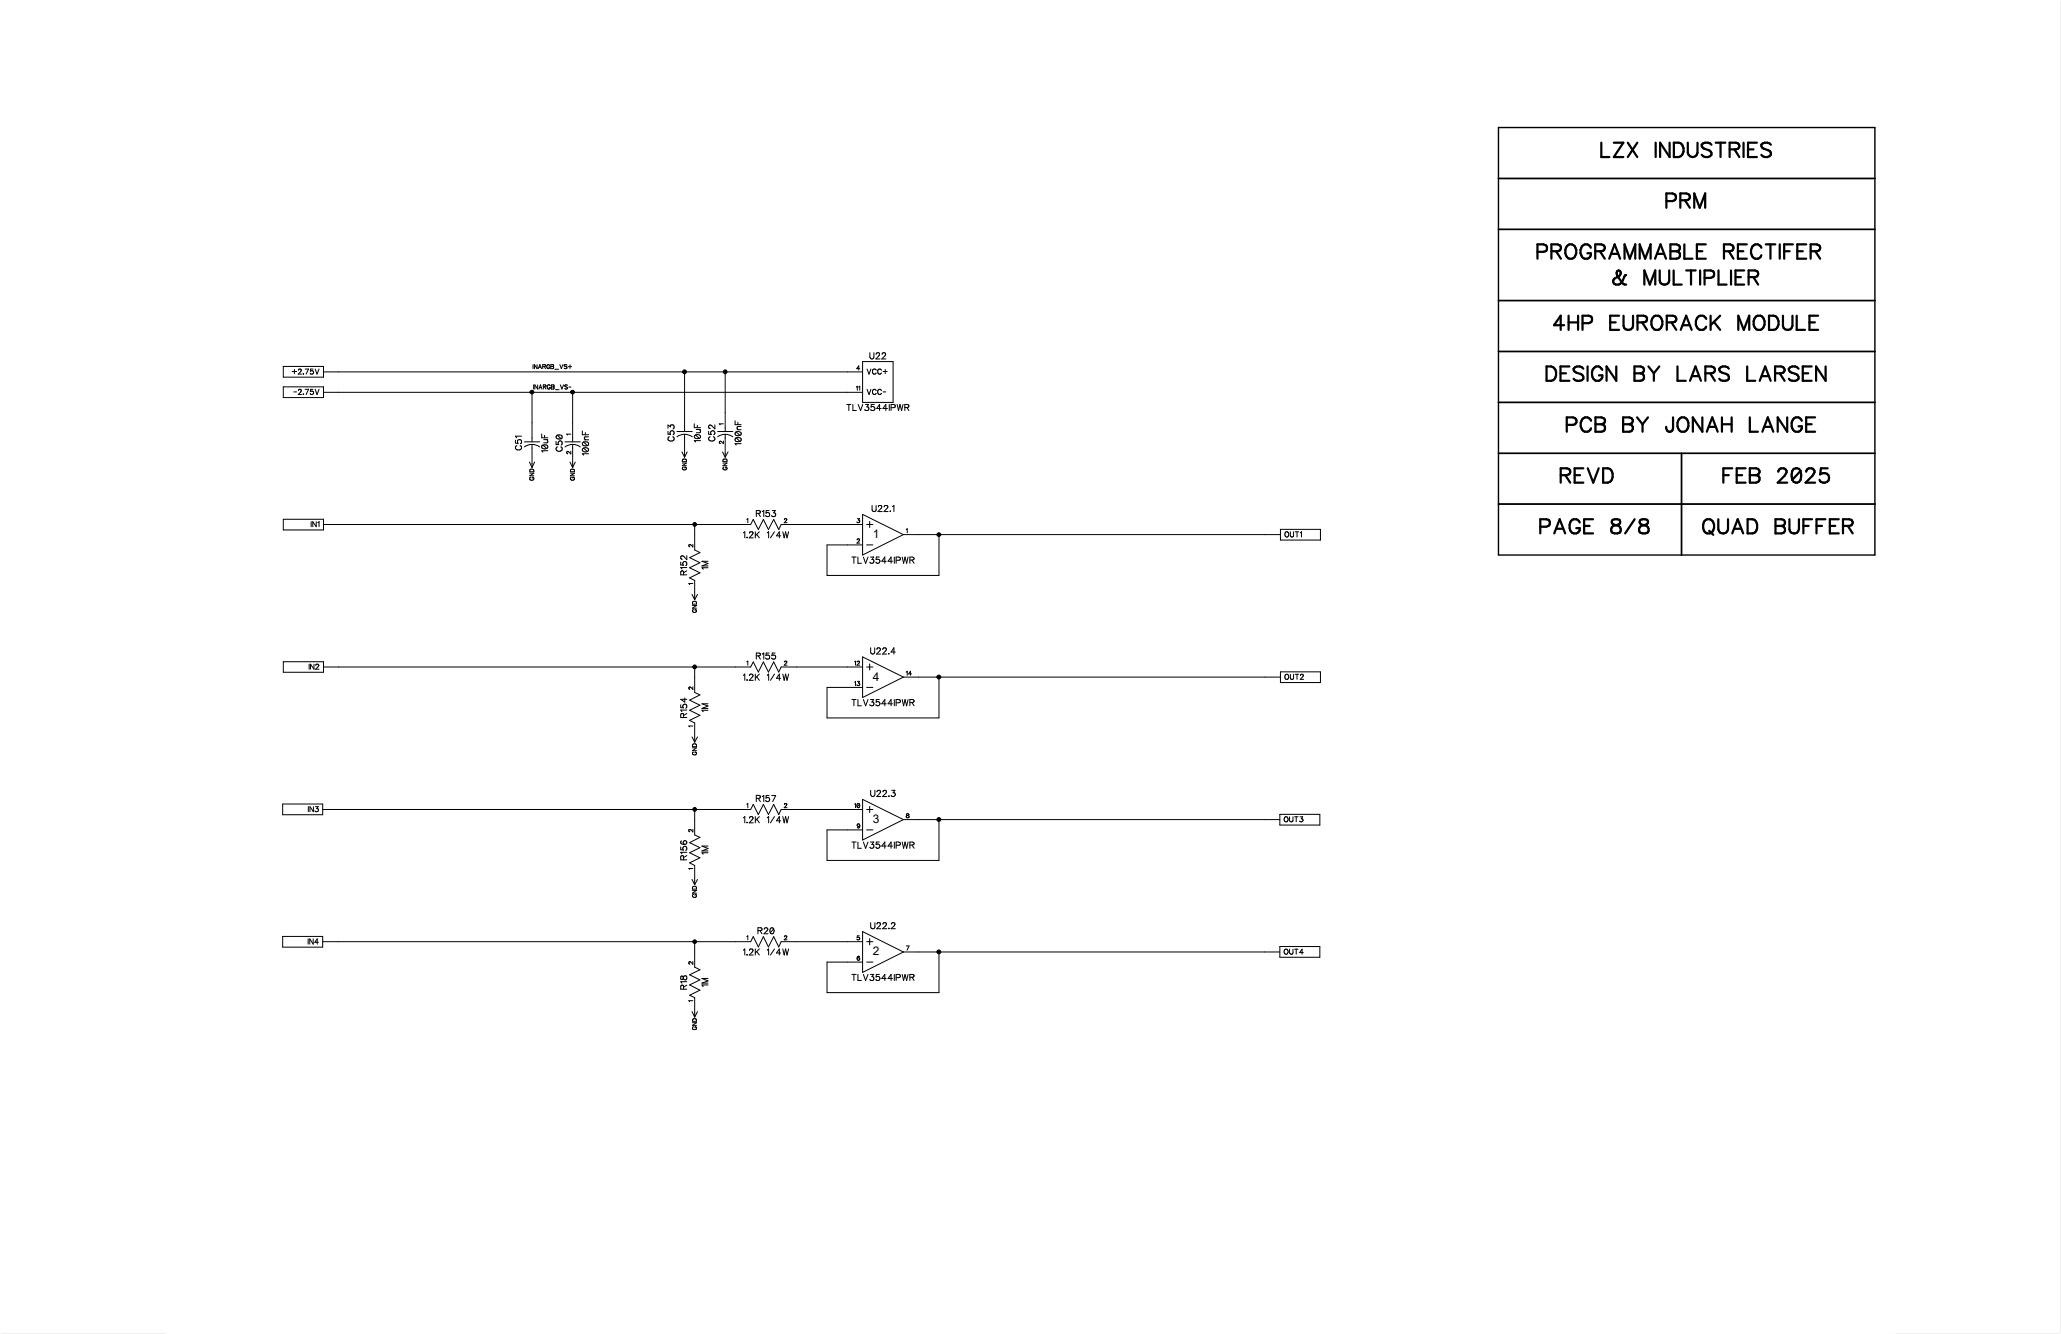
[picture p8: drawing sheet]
<svg xmlns="http://www.w3.org/2000/svg" width="432mm" height="279mm" viewBox="0 0 432 279" stroke-linecap="round" stroke-linejoin="round" font-family="sans-serif">
<g fill="#000" stroke="#000" stroke-width=".21">
<path d="M0 0h431.8v279.4h-431.8z"/>
<circle cx="143.4" cy="77.9" r=".4"/>
<circle cx="151.9" cy="77.9" r=".39"/>
<circle cx="111.4" cy="82.1" r=".39"/>
<circle cx="119.9" cy="82.1" r=".39"/>
<circle cx="145.6" cy="109.8" r=".39"/>
<circle cx="196.7" cy="112" r=".39"/>
<circle cx="145.6" cy="139.7" r=".39"/>
<circle cx="196.7" cy="141.8" r=".4"/>
<circle cx="145.6" cy="169.5" r=".39"/>
<circle cx="196.7" cy="171.6" r=".4"/>
<circle cx="145.5" cy="197.2" r=".38"/>
<circle cx="196.7" cy="199.4" r=".4"/>
</g>
<g fill="#fff" stroke="#fff" stroke-width=".21">
<path d="M0 0h431.8v279.4h-431.8z"/>
<path d="M34.7 0h362.3v279.4h-362.3z"/>
</g>
<g fill="none" stroke="#000" stroke-width=".21">
<path d="M59.4 76.8h8.4v2.2h-8.4zM61.2 77.8h.9M61.7 77.4v.9M62.6 77.4l-.1 .2M62.6 77.3v.1M62.6 77.3h.4l.1 .3-.6 .8h.7M63.5 78.3h.1zM63.9 77.3h.7l-.5 1.1M65.6 77.3h-.5l-.1 .5a.38 .38 0 0 1 .6-.1 .38 .38 0 0 1-.1 .6 .38 .38 0 0 1-.5-.2M66 77.3l.4 1.1 .4-1.1M67.8 77.9h112.9M111.7 76.4v.8"/>
<path d="M112.5 76.4v.8l-.5-.8v.8M112.8 77.2l.3-.8 .4 .8M112.9 76.9h.4M113.7 76.8l.5-.1 .1-.2-.6-.1v.8M114 76.8l.3 .4M115.1 76.6l-.1-.2a.37 .37 0 0 0-.5 .4 .37 .37 0 0 0 .6 .3v-.2h-.2M115.4 76.8h.4M115.4 76.4l.6 .1v.1l-.2 .2 .2 .1-.1 .3h-.5zM116.2 77.3h.8M117.3 76.4l.3 .8 .3-.8M118.8 76.5l-.5-.1-.1 .2 .5 .2 .1 .3-.2 .1-.4-.1M119 76.8h.8"/>
<path d="M119.4 76.4v.8M143.4 77.9h.1M143.4 77.9v12.5M151.9 77.9h.1M151.9 77.9v12.5M180.1 77.2h-.6l.4-.6v.9M180.7 75.7h6.4v8.6h-6.4zM181.7 77.3l.4 1.1 .4-1.1M182.2 73.9v.9l.4 .4 .4-.2 .1-1.1M183.6 77.6l-.3-.3a.5 .5 0 0 0-.6 .6 .5 .5 0 0 0 .8 .3l.1-.1M183.6 74.2l.2-.3 .4 .1v.4l-.7 .8h.9M184.7 77.6l-.3-.3a.5 .5 0 0 0-.6 .6 .5 .5 0 0 0 .8 .3l.1-.1"/>
<path d="M184.8 74.2l.2-.3h.3l.2 .2-.1 .4-.7 .7h.9M185 77.8h.9M185.5 77.4v.9M59.4 81h8.4v2.3h-8.4zM61.6 82.1h.5M62.5 81.8a.3 .3 0 0 1 .4-.3 .3 .3 0 0 1 .2 .4l-.6 .7h.7M63.5 82.5h.1zM63.9 81.5h.7l-.5 1.1M65.6 81.5h-.5l-.1 .5a.4 .4 0 0 1 .5 0 .4 .4 0 0 1 .2 .5l-.5 .1-.2-.2M66 81.5l.4 1.1 .4-1.1M67.8 82.2h112.9M108 92.2v.6l.5 .1a.45 .45 0 0 1 0-.7 .45 .45 0 0 1 .7 .1 .45 .45 0 0 1-.2 .6"/>
<path d="M108.3 93.3a.46 .46 0 0 0-.3 .6 .46 .46 0 0 0 .5 .3h.3a.46 .46 0 0 0 .5-.3 .46 .46 0 0 0-.3-.6M109.3 91.4h-1.3l.2 .3M109.9 92.5h3.2M109.9 93.6a2.66 2.66 0 0 1 3.2 0M110.9 96.8l.6 1.1M111 98.4a.48 .48 0 0 1 .6-.1 .48 .48 0 0 1 .2 .5h-.8zM111 99.1h.8l-.8 .6h.8M111.2 99.9l-.2 .2v.3a.42 .42 0 0 0 .6 .2 .42 .42 0 0 0 .1-.6l-.2-.1v.3M111.5 82.2v10.3M111.5 93v4.9M111.8 80.6v.9M112 96.8l-.5 1.1"/>
<path d="M112.6 80.6v.9l-.5-.9v.9M112.9 81.5l.3-.9 .3 .9M113 81.2h.4M113.5 90.9v.8h1.3M113.7 93.2l-.2 .1v.5l.5 .2 .6-.1M113.7 93.2l1 .1v.5l-.1 .1M113.7 93.2l.9 .7M113.8 81h.5v-.3l-.5-.1v.9M113.9 92.1h.9M114.1 81l.3 .5M114.1 91.2v.5M114.6 92.1l.2 .3-.1 .3-.8 .1"/>
<path d="M114.8 94.4h-1.3l.2 .3M115.3 80.8a.33 .33 0 0 0-.4-.2 .33 .33 0 0 0-.3 .3v.3a.32 .32 0 0 0 .4 .3 .32 .32 0 0 0 .3-.3h-.2M115.5 81h.4M116 80.6v.1M116 80.7l-.1 .3M116 80.6h-.5v.9l.5-.1 .1-.2-.2-.2M116.4 81.6h.7M116.5 92.5v.6h.6a.47 .47 0 0 1 0-.7 .47 .47 0 0 1 .7 .1 .47 .47 0 0 1-.2 .7M116.8 91.1a.41 .41 0 0 0-.3 .4 .41 .41 0 0 0 .3 .4h.8M116.8 91.1l.9 .2v.5l-.1 .1M116.8 91.1l.8 .8M116.8 93.6a.55 .55 0 0 0-.1 .8 .55 .55 0 0 0 .8 0l.3-.3-.1-.3-.2-.2"/>
<path d="M117.4 80.6l.3 .9 .4-.9M118.4 92.5h3.2M118.4 93.6a2.66 2.66 0 0 1 3.2 0M118.9 80.7l-.2-.1-.4 .1 .1 .2 .4 .2a.27 .27 0 0 1-.1 .4 .27 .27 0 0 1-.4-.1M119.2 81.1h.4M119.4 96.8l.6 1.1M119.5 99.1h.9l-.9 .6h.9M119.5 98.4a.45 .45 0 0 1 .6-.1 .45 .45 0 0 1 .3 .5h-.9zM119.6 94.5v.6l-.7-.6-.2 .4 .3 .1M119.6 90.9h-.9l.2 .2M119.7 99.9a.36 .36 0 0 0 0 .6 .36 .36 0 0 0 .5 0 .36 .36 0 0 0-.1-.6h-.1v.3M120 82.2v10.3"/>
<path d="M120 93v4.9M120.5 96.8l-.5 1.1M122 90.3v.8h1.3M122.3 93.9a.38 .38 0 0 0-.3 .3 .38 .38 0 0 0 .3 .4h.8M122.3 93.9h.8a.38 .38 0 0 1 .2 .3 .38 .38 0 0 1-.2 .4M122.3 92.6l.3-.1a.55 .55 0 0 1 .7 .5l-.2 .3M122.3 92.6a.41 .41 0 0 0-.3 .4 .41 .41 0 0 0 .3 .3h.8M122.3 93.9l.8 .7M122.3 92.6l.8 .7M122.4 92.1h.9M122.6 90.6v.5M123.3 95h-1.3l.3 .3"/>
<path d="M123.3 91.5h-.8l-.1 .3 .3 .3M140 90.3v.6l.5 .1-.1-.2a.44 .44 0 0 1 .3-.6 .44 .44 0 0 1 .5 .3 .44 .44 0 0 1-.2 .6M140 89.7v-.7l.5 .4a.4 .4 0 0 1 .4-.4 .4 .4 0 0 1 .3 .5l-.2 .3M140.3 91.5l-.3 .2a.61 .61 0 0 0 .6 .7 .61 .61 0 0 0 .6-.7l-.3-.2M141.8 90.4h3.2M141.8 91.5a2.66 2.66 0 0 1 3.2 0M142.9 94.7l.5 1.1M143 97h.8l-.8 .5h.8M143 96.3a.52 .52 0 0 1 .8 .1v.3h-.8zM143.2 97.8l-.2 .2a.37 .37 0 0 0 .4 .4 .37 .37 0 0 0 .3-.5l-.2-.1v.2M143.4 90.9v4.9M144 94.7l-.6 1.1"/>
<path d="M145.5 88.8v.8h1.3M145.7 91.1a.38 .38 0 0 0-.2 .4 .38 .38 0 0 0 .2 .3h.8M145.7 91.1h.8a.38 .38 0 0 1 .3 .4 .38 .38 0 0 1-.3 .3M145.7 91.1l.8 .7M145.9 90h.9M146.1 89.1v.5M146.5 90l.3 .5-.3 .1h-.6M146.8 92.3h-1.3l.2 .3M148.5 90.3v.6l.5 .1-.1-.2a.46 .46 0 0 1 .4-.6 .46 .46 0 0 1 .5 .6l-.3 .3M148.8 91.5l-.3 .2a.64 .64 0 0 0 .5 .7 .64 .64 0 0 0 .8-.4v-.2l-.4-.3M149.8 89v.8l-.7-.6-.4-.2-.2 .3v.2l.3 .2M150.4 91.5a2.61 2.61 0 0 1 3.1 0"/>
<path d="M150.4 90.4h3.1M150.9 92.9h.1M151.4 94.7l.5 1.1M151.5 97h.8l-.8 .5h.8M151.5 96.3a.5 .5 0 0 1 .8 .1v.3h-.8zM151.6 92.4v.5l-.6-.4a.23 .23 0 0 0-.3 .1 .23 .23 0 0 0 .2 .3M151.6 88.8h-.9l.2 .2M151.7 97.8a.3 .3 0 0 0-.2 .4 .3 .3 0 0 0 .3 .2l.4-.1v-.4l-.2-.1v.2M151.9 90.9v4.9M152.5 94.7l-.6 1.1M154 88.1v.8h1.3M154.2 91.7l-.1 .1v.5l.9 .2"/>
<path d="M154.2 91.7h.4a.53 .53 0 0 1 .7 .5l-.3 .3M154.2 90.5l.5-.1 .5 .2v.5l-.2 .1M154.2 90.5l-.1 .1v.5l.5 .2 .4-.1M154.2 91.7l.8 .8M154.2 90.5l.8 .7M154.4 90h.9M154.6 88.4v.5M155.3 92.9h-1.3l.2 .3M155.3 89.3l-.8 .1v.4l.2 .2M177.4 84.7h.9M177.8 84.7v1.3M178.7 84.7v1.3h.7"/>
<path d="M179.4 81.1l.2-.2v.8M179.8 84.7l.5 1.3 .5-1.3M179.9 81.1l.2-.2v.8M181.3 84.7h.7l-.4 .5a.42 .42 0 0 1 .4 .6 .42 .42 0 0 1-.7 .1l-.1-.1M181.7 81.5l.4 1.1 .4-1.1M183.2 84.7h-.7v.6a.47 .47 0 0 1 .7 0 .47 .47 0 0 1-.1 .7 .47 .47 0 0 1-.7-.2M183.6 81.8a.39 .39 0 0 0-.5-.3 .39 .39 0 0 0-.3 .5 .45 .45 0 0 0 .1 .5 .45 .45 0 0 0 .6 0l.1-.1M184.6 85.6h-.9l.6-.9v1.3M184.7 81.8a.39 .39 0 0 0-.5-.3 .39 .39 0 0 0-.3 .5 .45 .45 0 0 0 .1 .5 .45 .45 0 0 0 .6 0l.1-.1M185 82.1h.6M185.9 85.6h-.9l.6-.9v1.3M186.3 84.7v1.3"/>
<path d="M186.7 85.4l.8-.1 .1-.3-.4-.3h-.5v1.3M188 84.7l.3 1.3 .3-1.3 .3 1.3 .3-1.3M189.6 85.3l.8-.1v-.4l-.8-.1v1.3M190 85.3l.4 .7M59.4 108.8h8.4v2.2h-8.4zM65.2 109.3v1M66.3 109.3v1l-.8-1v1M66.6 109.5l.2-.2v1M67.8 109.9h89.5l.5-1.1 1.1 2.1 1-2.1 1.1 2.1 1.1-2.1 1.1 2.1 .5-1h17M142.6 117.7v.6l.6 .1-.2-.2a.44 .44 0 0 1 .3-.6 .44 .44 0 0 1 .6 .3 .44 .44 0 0 1-.2 .5M143.9 116.4v.8l-.9-.8-.3 .1-.1 .2 .1 .3 .2 .1M143.9 119.5l-.7 .5"/>
<path d="M143.9 118.9h-1.3l.3 .3M144.5 114.5h.1M145.2 114v.6l-.5-.5a.23 .23 0 0 0-.4 .1 .23 .23 0 0 0 .2 .3M145.5 109.9v5.3l1.1 .5-2.1 1.1 2.1 1.1-2.1 1 2.1 1.1-2.1 1 1 .6v4M148.3 118.9h-1.2l.2 .3M148.3 117.6h-1.2l1.2 .4-1.2 .5h1.2M155.7 111.6l.3-.2v1.2M156.5 108.8l.2-.2v.9M156.5 112.6h.1zM157 111.7l.3-.3 .4 .1 .1 .2-.8 .9h.8M158.2 111.4v1.2M158.5 107.5h.7l.1-.4-.8-.2v1.3"/>
<path d="M158.5 111.9l.6 .7M158.9 107.5l.4 .7M159.1 111.4l-.9 .8M159.7 107.1l.3-.2v1.3M160.7 111.6l.3-.2v1.2M161.1 106.9h-.6v.6a.44 .44 0 0 1 .7 0 .44 .44 0 0 1-.2 .7 .44 .44 0 0 1-.6-.3M161.8 106.9h.6l-.3 .5a.42 .42 0 0 1 .3 .7 .42 .42 0 0 1-.7-.2M162.3 111.4l-.9 1.2M163.6 112.2h-.9l.6-.8v1.2M164 111.4l.3 1.2 .3-1.2 .3 1.2 .3-1.2M164.3 108.8l.2-.2 .3 .2-.5 .7h.6M178.5 116.7h.9"/>
<path d="M178.9 116.7v1.3M179.6 108.6h.5l-.3 .3a.3 .3 0 0 1 .3 .5 .3 .3 0 0 1-.6-.1M179.7 116.7v1.3h.8M180 112.9h-.3l-.1 .2M180 112.9h.1M180 112.9v.3l-.5 .5h.6M180.7 107.7l8.6 4.3-8.6 4.2zM180.9 116.7l.5 1.3 .5-1.3M181.6 109.9h1.3M181.6 114.1h1.3M182.2 109.2v1.3M182.4 116.7h.6l-.3 .5a.42 .42 0 0 1 .4 .5 .42 .42 0 0 1-.6 .3l-.3-.3"/>
<path d="M182.7 105.9l.1 1.1 .3 .1 .4-.1 .1-1.1M184 106.2a.36 .36 0 0 1 .4-.3 .36 .36 0 0 1 .3 .3l-.8 .9h.9M184.2 116.7h-.6v.5a.46 .46 0 0 1 .6 0 .46 .46 0 0 1 0 .7 .46 .46 0 0 1-.7-.2M185.3 106.2l.2-.3 .4 .1 .1 .2-.8 .9h.9M185.7 117.6h-1l.7-.9v1.3M186.5 107v.1zM187 117.6h-.9l.6-.9v1.3M187 106.1l.3-.2v1.2M187.4 116.7v1.3M187.7 117.3h.8l.1-.4-.3-.2h-.6v1.3M189 116.7l.3 1.3 .3-1.3 .3 1.3 .3-1.3M189.3 112h79"/>
<path d="M189.9 110.9l.2-.2v.9M190.6 117.3l.8-.1 .1-.3-.3-.2h-.6v1.3M191.1 117.3l.4 .7M196.7 112v8.5h-23.4v-6.4h7.4M268.3 110.9h8.3v2.2h-8.3zM269.4 111.4a.54 .54 0 0 1 .5 .2 .54 .54 0 0 1 .1 .6l-.3 .3a.59 .59 0 0 1-.5-.4 .59 .59 0 0 1 .2-.7zM270.3 111.4l.1 .9 .2 .2 .4-.2v-.9M271.4 111.4h.7M271.7 111.4v1.1M272.4 111.6l.3-.2v1.1M59.4 138.6h8.4v2.2h-8.4zM64.8 139.1v1.1"/>
<path d="M65.8 139.1v1.1l-.7-1.1v1.1M66.2 139.4l.2-.3 .4 .2-.7 .9h.7M67.8 139.7h89.5l.5-1.1 1.1 2.2 1-2.2 1.1 2.2 1.1-2.2 1.1 2.2 .5-1.1h17M143.2 120.4v-.7l-.3-.2-.2 .2-.1 .7h1.3M145 124.5l.5 1.1M145.1 126.8h.8l-.8 .6h.8M145.2 122.2h-.9l.2 .2M145.2 126h.6l.1 .5h-.8zM145.3 127.7l-.2 .1a.42 .42 0 0 0 .4 .5 .42 .42 0 0 0 .4-.5l-.1-.1-.2 .1M145.5 139.7h.1M145.5 139.7v5.3l1.1 .5-2.1 1.1 2.1 1.1-2.1 1.1 2.1 1-2.1 1.1 1 .5v4M146.1 124.5l-.6 1.1"/>
<path d="M156.5 138.6l.2-.1v.8M158.5 137.4l.7-.1 .1-.4-.8-.1v1.2M158.9 137.4l.4 .6M159.7 137l.3-.2v1.2M161.1 136.8h-.6v.5a.44 .44 0 0 1 .7 .1 .44 .44 0 0 1-.2 .6 .44 .44 0 0 1-.6-.2M162.4 136.8h-.6l-.1 .5a.45 .45 0 0 1 .7 0 .45 .45 0 0 1-.1 .7 .45 .45 0 0 1-.6-.2M164.3 138.6l.2-.1 .3 .1-.5 .7h.6M179.1 138.6l.1-.1v.8M179.6 138.6l.1-.1 .4 .1-.6 .7h.6M180.7 137.6l8.6 4.2-8.6 4.3zM181.6 139.7h1.3M182.2 139.1v1.2"/>
<path d="M182.4 135.7l.1 1.1 .3 .2 .3-.1 .2-.3v-.9M183.7 136l.2-.3h.3l.2 .2-.1 .5-.7 .6h.9M185 136l.2-.3 .4 .1 .1 .3-.8 .9h.9M186.1 136.9h.2zM187.6 136.6h-.9l.6-.9v1.3M142.6 147.6v.6l.6 .1M143.1 148.2a.45 .45 0 0 1 .1-.6 .45 .45 0 0 1 .7 .1 .45 .45 0 0 1-.2 .6M143.1 148.2l.1 .1M143.2 150.3l-.1-.8h-.4l-.1 .8h1.3M143.5 146.2v.9l-.9-.6h1.3M143.9 149.4l-.7 .5M143.9 148.7h-1.3l.3 .4"/>
<path d="M144.5 144.4h.1M145 154.3l.5 1.1M145.1 156.6h.8l-.8 .6h.8M145.1 156l.3-.2h.4l.1 .6h-.8zM145.2 143.8v.6l-.5-.5a.23 .23 0 0 0-.4 .1 .23 .23 0 0 0 .2 .4M145.2 152.1h-.9l.2 .1M145.3 157.5l-.2 .1a.38 .38 0 0 0 .4 .5 .38 .38 0 0 0 .3-.6l-.2 .2M146.1 154.3l-.6 1.1M148.3 148.8h-1.2l.2 .3M148.3 147.4h-1.2l1.2 .5-1.2 .5h1.2M155.7 141.4l.3-.2v1.3M156.5 142.4h.1z"/>
<path d="M157 141.5l.3-.3 .4 .1 .1 .3-.8 .9h.8M158.2 141.2v1.3M158.5 141.7l.6 .8M159.1 141.2l-.9 .9M160.7 141.4l.3-.2v1.3M162.3 141.2l-.9 1.3M163.6 142.1h-.9l.6-.9v1.3M164 141.2l.3 1.3 .3-1.3 .3 1.3 .3-1.3M178.5 146.5h.9M178.9 146.5v1.3M179.1 142.9l.1-.2v.9M179.6 142.7h.5l-.3 .3a.3 .3 0 0 1 .3 .5 .3 .3 0 0 1-.6-.1"/>
<path d="M179.7 146.5v1.3h.8M180.9 146.5l.5 1.3 .5-1.3M181.6 144h1.3M182.4 146.5h.6l-.3 .5a.42 .42 0 0 1 .4 .5 .42 .42 0 0 1-.6 .3l-.3-.2M184.2 146.5h-.6v.6a.46 .46 0 0 1 .6-.1 .46 .46 0 0 1 0 .7 .46 .46 0 0 1-.7-.1M185.7 147.4h-1l.7-.9v1.3M187 147.4h-.9l.6-.9v1.3M187.4 146.5v1.3M187.7 147.2h.8l.1-.4-.3-.3h-.6v1.3M189 146.5l.3 1.3 .3-1.3 .3 1.3 .3-1.3M189.3 141.8h79M189.9 140.8l.2-.2v.8"/>
<path d="M190.6 147.2l.8-.1 .1-.3-.3-.3h-.6v1.3M191 141.1h-.6l.4-.5v.8M191.1 147.2l.4 .6M196.7 141.8v8.6h-23.4v-6.4h7.4M268.3 140.7h8.3v2.3h-8.3zM269.4 141.3a.49 .49 0 0 1 .6 .5 .49 .49 0 0 1-.7 .4l-.1-.6zM270.3 141.2l.1 1 .2 .1 .4-.1v-1M271.4 141.2h.7M271.7 141.2v1.1M272.5 141.5l.2-.3 .3 .1v.1l-.6 .9h.7M59.2 168.4h8.4v2.2h-8.4zM64.6 169v1"/>
<path d="M65.7 169v1l-.8-1v1M66.1 169h.6l-.4 .3a.36 .36 0 0 1 .4 .4 .36 .36 0 0 1-.3 .3 .36 .36 0 0 1-.4-.2M67.6 169.5h89.7l.5-1 1.1 2.1 1-2.1 1.1 2.1 1.1-2.1 1.1 2.1 .5-1.1h17M142.6 177.4v.6l.6 .1-.2-.3a.44 .44 0 0 1 .3-.5 .44 .44 0 0 1 .6 .2 .44 .44 0 0 1-.2 .6M142.8 176.1l-.2 .4a.7 .7 0 0 0 .9 .4M143.9 179.2l-.7 .4M143.9 178.5h-1.3l.3 .3M144.5 174.2h.1M145.2 173.7v.5l-.6-.5-.3 .2 .2 .3M145.5 169.5h.1M145.5 169.5v5.4l1.1 .5-2.1 1.1 2.1 1-2.1 1.1 2.1 1.1-2.1 1 1 .6v4M148.3 178.6h-1.2l.2 .3"/>
<path d="M148.3 177.2h-1.2l1.2 .5-1.2 .5h1.2M155.7 171.3l.3-.3v1.3M156.5 168.4l.2-.1v.9M156.5 172.3h.1zM157 171.4l.3-.4 .4 .2 .1 .2-.8 .9h.8M158.2 171v1.3M158.5 167.2l.8-.1v-.4l-.8-.1v1.3M158.5 171.6l.6 .7M158.9 167.2l.4 .7M159.1 171l-.9 .9M159.7 166.8l.3-.2v1.3M160.7 171.3l.3-.3v1.3"/>
<path d="M161.1 166.6h-.6v.6a.44 .44 0 0 1 .7 0 .44 .44 0 0 1-.2 .7 .44 .44 0 0 1-.6-.3M161.7 166.6h.8l-.6 1.3M162.3 171l-.9 1.3M163.6 171.9h-.9l.6-.9v1.3M164 171l.3 1.3 .3-1.3 .3 1.3 .3-1.3M164.8 168.3h-.4l-.1 .2M164.8 168.3v.1M164.8 168.4v.2l-.5 .6h.6M178.5 176.4h.9M178.9 176.4v1.3M179.1 168.4l.1-.1v.9M179.7 176.4v1.3h.8"/>
<path d="M180.1 168.4l-.4-.1-.1 .7M180.1 168.4l-.1 .7-.4-.1M180.1 168.4l-.5 .6M180.1 172.8l-.1 .6-.4-.1M180.7 167.4l8.6 4.3-8.6 4.2zM180.9 176.4l.5 1.3 .5-1.3M181.6 169.5h1.3M181.6 173.8h1.3M182.2 168.9v1.3M182.4 176.4h.6l-.3 .5a.42 .42 0 0 1 .4 .4 .42 .42 0 0 1-.6 .4l-.3-.3M182.4 165.5v1l.4 .3h.3l.2-.3v-1M183.7 165.9l.3-.4 .4 .2 .1 .2-.8 .9h.8"/>
<path d="M184.2 176.4h-.6v.5a.46 .46 0 0 1 .6 0 .46 .46 0 0 1 0 .7 .46 .46 0 0 1-.7-.2M185 165.9a.37 .37 0 0 1 .6-.3 .37 .37 0 0 1-.1 .6l-.6 .6h.9M185.7 177.2h-1l.7-.8v1.3M186.2 166.8h.1zM186.8 165.5h.7l-.4 .5h.2a.44 .44 0 0 1 .1 .7 .44 .44 0 0 1-.7-.1M187 177.2h-.9l.6-.8v1.3M187.4 176.4v1.3M187.7 177h.8l.1-.4-.3-.2h-.6v1.3M189 176.4l.3 1.3 .3-1.3 .3 1.3 .3-1.3M189.3 171.7h78.8M189.9 170.5v.2l.5 .2a.29 .29 0 0 1-.2 .4 .29 .29 0 0 1-.3-.2l.1-.3 .4-.2v-.1zM190.4 171.2h.1"/>
<path d="M190.6 177l.8-.1 .1-.3-.3-.2h-.6v1.3M191.1 177l.4 .7M196.7 171.7v8.5h-23.4v-6.4h7.4M268.1 170.6h8.4v2.2h-8.4zM269.2 171.1a.51 .51 0 0 1 .7 .5 .51 .51 0 0 1-.7 .5l-.2-.4zM270.2 171.1v.7l.3 .3 .3-.1 .1-.9M271.2 171.1h.7M271.6 171.1v1M272.4 171.1h.5l-.3 .4h.2a.36 .36 0 0 1 .1 .6 .36 .36 0 0 1-.6-.1M59.2 196.1h8.4v2.3h-8.4zM64.6 196.6v1.1M65.6 196.6v1.1l-.7-1.1v1.1"/>
<path d="M66.7 197.4h-.7l.5-.8v1.1M67.6 197.2h89.7l.5-1 1.1 2.1 1-2.1 1.1 2.1 1.1-2.1 1.1 2.1 .5-1.1h17M143.2 180.1v-.8l-.3-.1-.2 .1-.1 .8h1.3M145 184.2l.5 1.1M145.1 186.5h.8l-.8 .6h.8M145.1 185.8l.3-.2 .4 .1 .1 .5h-.8zM145.2 181.9h-.9l.2 .2M145.3 187.3a.33 .33 0 0 0-.2 .4 .33 .33 0 0 0 .3 .3l.4-.1 .1-.2-.1-.4h-.2v.2M145.5 197.2h.1M145.5 197.2v5.4l1.1 .5-2.1 1.1 2.1 1-2.1 1.1 2.1 1.1-2.1 1 1 .6v4M146.1 184.2l-.6 1.1M155.7 199l.3-.2v1.2"/>
<path d="M156.5 196.2l.2-.2v.8M156.5 199.9v.1zM157 199l.1-.2h.4l.3 .3-.8 .9h.8M157 199v.1M158.2 198.8v1.2M158.5 199.3l.6 .7M158.8 194.9h.8v-.5l-.8-.1v1.3M159.1 198.8l-.9 .8M159.2 194.9l.4 .7M160.1 194.6l.3-.3h.2l.3 .4-.8 .9h.8M160.1 194.6h.1M160.7 199l.3-.2v1.2"/>
<path d="M162.1 194.6a.38 .38 0 0 0-.4-.3 .38 .38 0 0 0-.3 .3v.8M162.1 194.6l.1 .4-.2 .5h-.5l-.1-.1M162.1 194.6l-.7 .8M162.3 198.8l-.9 1.2M163.6 199.6h-.9l.6-.8v1.2M164 198.8l.3 1.2 .3-1.2 .3 1.2 .3-1.2M164.3 196.2l.2-.2 .3 .2-.5 .6h.6M179.5 196.7l.1 .1M179.6 196.8h.1M179.6 196.3v.1M179.6 196.3h.4l.1 .3M180 196h-.4v.4"/>
<path d="M180.1 196.6l-.1 .2h-.4M180.1 196.6h.1M180.7 195.1l8.6 4.3-8.6 4.3zM181.6 197.2h1.3M182.2 196.6v1.3M182.4 193.3v.9l.4 .3h.3l.2-.3v-.9M183.7 193.5l.2-.2h.3l.3 .3-.8 .9h.8M185 193.5a.36 .36 0 0 1 .4-.3 .36 .36 0 0 1 .3 .4l-.8 .9h.9M186.2 194.4v.1zM186.8 193.5a.36 .36 0 0 1 .4-.3 .36 .36 0 0 1 .3 .4l-.8 .9h.9M189.3 199.4h78.8M189.9 198.1h.6l-.5 .9"/>
<path d="M196.7 199.4v8.5h-23.4v-6.4h7.4M268.1 198.2h8.4v2.3h-8.4zM269.2 198.8a.51 .51 0 0 1 .7 .5 .51 .51 0 0 1-.7 .5l-.2-.4zM270.2 198.8v.8l.3 .3 .3-.2 .1-.9M271.2 198.8h.7M271.6 198.8v1.1M273 199.5h-.7l.5-.7v1.1M142.7 204.5v.6h.2l.2-.1 .1-.4 .3-.2a.45 .45 0 0 1 .4 .3 .45 .45 0 0 1-.2 .5l-.5-.1-.2-.6zM143.2 207.2l-.1-.8h-.4l-.1 .8h1.3M143.9 206.3l-.7 .5M143.9 205.6h-1.3l.3 .3M144.5 201.9h.1"/>
<path d="M145 211.9l.5 1.1M145.1 214.2h.8l-.8 .6h.8M145.1 213.5a.45 .45 0 0 1 .6-.1 .45 .45 0 0 1 .2 .5h-.8zM145.2 201.4v.6l-.6-.6-.3 .2 .2 .3M145.2 209.6h-.9l.2 .2M145.3 215.1a.3 .3 0 0 0-.2 .3 .3 .3 0 0 0 .3 .2h.2a.3 .3 0 0 0 .3-.3 .3 .3 0 0 0-.3-.2v.2M146.1 211.9l-.6 1.1M148.3 206.3h-1.2l.2 .3M148.3 204.9h-1.2l1.2 .5-1.2 .5h1.2M178.5 204.1h.9M178.9 204.1v1.3M179.7 204.1v1.3h.8"/>
<path d="M180.1 200.4l-.4-.1-.1 .5M180.9 204.1l.5 1.3 .5-1.3M181.6 201.5h1.3M182.4 204.1h.6l-.3 .5a.43 .43 0 0 1 .4 .4 .43 .43 0 0 1-.4 .4 .43 .43 0 0 1-.5-.3M184.2 204.1h-.6v.5a.45 .45 0 0 1 .6 0 .45 .45 0 0 1 0 .7 .45 .45 0 0 1-.7-.2M185.7 204.9h-1l.7-.8v1.3M187 204.9h-.9l.6-.8v1.3M187.4 204.1v1.3M187.7 204.8l.8-.1 .1-.2-.1-.4h-.8v1.3M189 204.1l.3 1.3 .3-1.3 .3 1.3 .3-1.3M190.6 204.7l.8-.1 .1-.3-.1-.2h-.8v1.3M191.1 204.7l.4 .7"/>
<circle cx="143.5" cy="176.5" r=".41"/>
<circle cx="179.9" cy="172.8" r=".28"/>
<circle cx="179.9" cy="200.9" r=".28"/>
</g>
<g fill="none" stroke="#000" stroke-width=".47">
<path d="M335.5 29.9v3h1.7M338.1 29.9h2l-2 3h2M341 29.9l2 3M343 29.9l-2 3M346.9 29.9v3M349.8 29.9v3l-2-3v3M350.7 29.9h1a1.6 1.6 0 0 1 1.1 1.5 1.6 1.6 0 0 1-1.1 1.5h-1zM353.6 29.9v2.1a1.02 1.02 0 0 0 1 .9 1.02 1.02 0 0 0 1-.9v-2.1M358.6 30.3a1.36 1.36 0 0 0-2.1 0 .84 .84 0 0 0 .6 .9l.9 .3a.74 .74 0 0 1 .3 1.2 1.31 1.31 0 0 1-1.8-.3M359.5 29.9h2M360.5 29.9v3M362.4 31.3l1.7-.1a.68 .68 0 0 0 0-1.2l-1.7-.1v3"/>
<path d="M363.4 31.3l1 1.6M365.3 29.9v3M366.2 31.3h1.2M368.1 29.9h-1.9v3h1.9M371 30.3a1.32 1.32 0 0 0-2 0 .75 .75 0 0 0 .6 .9l.8 .3a.71 .71 0 0 1 .6 .5 .71 .71 0 0 1-.3 .7 1.27 1.27 0 0 1-1.7-.3M322.1 52.7l1.7-.1a.8 .8 0 0 0 .3-.8 .8 .8 0 0 0-.7-.6h-1.3v3M325 52.6l1.7-.1a.69 .69 0 0 0 0-1.1l-.4-.2h-1.3v3M326 52.6l1 1.6M328.3 51.6a1.11 1.11 0 0 1 1.2-.4 1.11 1.11 0 0 1 .7 1.1 1.34 1.34 0 0 1-.3 1.5 1.34 1.34 0 0 1-1.4 .3 1.92 1.92 0 0 1-.2-2.5zM333.3 51.9a1.11 1.11 0 0 0-1.3-.7 1.11 1.11 0 0 0-.9 1.1 1.34 1.34 0 0 0 .3 1.5 1.34 1.34 0 0 0 1.5 .3l.4-.6v-.5h-.7M334.2 52.6l1.7-.1a.69 .69 0 0 0 0-1.1l-.4-.2h-1.3v3M335.2 52.6l1 1.6"/>
<path d="M337.1 54.2l1.2-3 1.1 3M337.6 53.2h1.4M340.4 54.2v-3l1.1 3 1.1-3v3M340.7 57.6h-.2l-.2 .4a1.74 1.74 0 0 1-1.8 1.6 .7 .7 0 0 1-.5-.5 .7 .7 0 0 1 .3-.8l1-.5a.64 .64 0 0 0 .3-.6 .64 .64 0 0 0-.5-.6l-.3 .2a1.18 1.18 0 0 0 .3 1.4l1 1.3 .6 .1M343.5 54.2v-3l1.2 3 1.1-3v3M344.5 59.6v-3l1.2 3 1.1-3v3M346.8 54.2l1.1-3 1.1 3M347.2 53.2h1.4M347.7 56.6v2.2a1.01 1.01 0 0 0 1 .8 1.01 1.01 0 0 0 1-.8v-2.2M349.1 42.1h1.3l.4-.1a.8 .8 0 0 0 .3-.9 .8 .8 0 0 0-.7-.6h-1.3v3M350 51.2h1.2l.5 .2a.68 .68 0 0 1 0 1.1l-.5 .1 .5 .1a.79 .79 0 0 1 .3 .9 .79 .79 0 0 1-.8 .6h-1.2zM350 52.6h1.2"/>
<path d="M350.6 56.6v3h1.7M352 42l1.7-.2a.68 .68 0 0 0 0-1.1l-.4-.2h-1.3v3M352.9 51.2v3h1.7M353 42l1 1.5M353.3 56.6h2M354.3 56.6v3M355 43.5v-3l1.1 3 1.2-3v3M355.5 52.6h1.2M356.2 56.6v3M357.1 58.2h1.3l.4-.2a.77 .77 0 0 0 .3-.8 .77 .77 0 0 0-.7-.6h-1.3v3M357.4 51.2h-1.9v3h1.9M360 56.6v3h1.7"/>
<path d="M361.2 52.6l1.7-.1a.69 .69 0 0 0 0-1.1l-.4-.2h-1.3v3M362.2 52.6l1 1.6M362.7 56.6v3M363.6 58h1.1M364.1 52.6h1.2M365.4 56.6h-1.8v3h1.8M366 51.2h-1.9v3h1.9M366.4 58l1.7-.1a.74 .74 0 0 0 0-1.1l-1.7-.2v3M367.4 58l.9 1.6M369 51.9a1.11 1.11 0 0 0-1.2-.7 1.11 1.11 0 0 0-.9 1.1 1.34 1.34 0 0 0 .3 1.5 1.34 1.34 0 0 0 1.4 .3l.4-.6M370 51.2h1.9M370.9 51.2v3"/>
<path d="M372.9 51.2v3M373.8 52.6h1.1M375.6 51.2h-1.8v3M376.6 52.6h1.1M378.4 51.2h-1.8v3h1.8M379.3 52.6l1.7-.1a.69 .69 0 0 0 0-1.1l-.4-.2h-1.3v3M380.3 52.6l1 1.6M324 76.8h1a1.6 1.6 0 0 1 1.1 1.5 1.6 1.6 0 0 1-1.1 1.5h-1zM326.9 78.2h1.2M327.7 68.1h-2.1l1.4-2v3M328.6 66.1v3M328.6 67.5h2"/>
<path d="M328.8 76.8h-1.9v3h1.9M330.6 66.1v3M331.6 67.7h1.2l.4-.2a.77 .77 0 0 0 .3-.8 .77 .77 0 0 0-.7-.6h-1.2v3M331.7 77.2a1.13 1.13 0 0 0-1.1-.5 1.13 1.13 0 0 0-.9 .8l.3 .4 1.1 .4a.76 .76 0 0 1 .3 1.3 1.44 1.44 0 0 1-1.7-.3M332.6 76.8v3M335.7 77.5a1.11 1.11 0 0 0-1.3-.8 1.11 1.11 0 0 0-.9 1.2 1.32 1.32 0 0 0 .3 1.4 1.32 1.32 0 0 0 1.4 .3l.5-.6v-.4h-.7M337.4 67.5h1.1M338.6 76.8v3l-2-3v3M339.2 66.1h-1.8v3h1.8M340.1 66.1v2.1a1.01 1.01 0 0 0 1 .9 1.01 1.01 0 0 0 1-.9v-2.1M342.4 76.8h1.3l.4 .1a.68 .68 0 0 1 0 1.2l-.4 .1a.78 .78 0 0 1 .7 .8 .78 .78 0 0 1-.7 .8h-1.3zM342.4 78.2h1.3"/>
<path d="M343.1 67.5l1.7-.1a.68 .68 0 0 0 0-1.1l-1.7-.2v3M344 67.5l1.1 1.6M345.4 76.8l1.1 1.4M346.5 78.2v1.6M346.5 66.3a1.38 1.38 0 0 1 1.6 .4 1.38 1.38 0 0 1 0 1.7 1.09 1.09 0 0 1-1.2 .7 1.09 1.09 0 0 1-.9-1.1 1.74 1.74 0 0 1 .5-1.7zM347.6 76.8l-1.1 1.4M349.2 67.5l1.7-.1a.68 .68 0 0 0 0-1.1l-1.7-.2v3M350.2 67.5l1 1.6M351.5 76.8v3h1.7M352.1 69.1l1.2-3 1.1 3M352.6 68.1h1.3M354.1 79.8l1.1-3 1.2 3"/>
<path d="M354.5 78.8h1.4M357.3 78.2l1.7-.1a.68 .68 0 0 0 0-1.2l-.4-.1h-1.3v3M357.5 66.8a1.12 1.12 0 0 0-1.3-.7 1.12 1.12 0 0 0-.9 1.2 1.32 1.32 0 0 0 .3 1.4 1.32 1.32 0 0 0 1.4 .3l.5-.6M358.3 78.2l1 1.6M358.4 66.1v3M359.1 67.4l1.3 1.7M360.4 66.1l-2 2M362.2 77.2a1.11 1.11 0 0 0-1.1-.5 1.11 1.11 0 0 0-.9 .8l.3 .4 1.2 .4a.76 .76 0 0 1 .2 1.3 1.44 1.44 0 0 1-1.7-.3M364.2 69.1v-3l1.1 3 1.2-3v3M366.1 76.8v3h1.6M368 66.3a1.38 1.38 0 0 1 1.6 .4 1.38 1.38 0 0 1-.1 1.7 1.09 1.09 0 0 1-1.2 .7 1.09 1.09 0 0 1-.9-1.1 1.74 1.74 0 0 1 .6-1.7zM368.7 79.8l1.1-3 1.2 3"/>
<path d="M369.1 78.8h1.4M370.6 66.1h1a1.57 1.57 0 0 1 1.1 1.5 1.57 1.57 0 0 1-1.1 1.5h-1zM371.9 78.2h1.3a.79 .79 0 0 0 .7-.9l-.3-.4-.4-.1h-1.3v3M372.9 78.2l1 1.6M373.5 66.1v2.1a1.01 1.01 0 0 0 1 .9 1.01 1.01 0 0 0 1-.9v-2.1M376.4 66.1v3h1.8M376.8 77.2a1.13 1.13 0 0 0-1.1-.5 1.13 1.13 0 0 0-.9 .8l.3 .4 1.1 .4a.76 .76 0 0 1 .3 1.3 1.44 1.44 0 0 1-1.7-.3M377.7 78.2h1.1M379.1 67.5h1.1M379.6 76.8h-1.9v3h1.9M380.9 66.1h-1.8v3h1.8M382.5 76.8v3l-2-3v3"/>
<path d="M327 99.5h1.3l.4-.1a.68 .68 0 0 0 0-1.2l-1.7-.1v3M328 99.5l1 1.6M328.3 89h1.3a.78 .78 0 0 0 .7-.8 .78 .78 0 0 0-.7-.8h-1.3v3M329.9 99.5h1.1M331.7 98.1h-1.8v3h1.8M332.7 98.1l1.1 3 1.1-3M333.3 88.1a1.11 1.11 0 0 0-1.2-.7 1.11 1.11 0 0 0-.9 1.2 1.34 1.34 0 0 0 .3 1.4 1.34 1.34 0 0 0 1.4 .3l.4-.6M334.3 87.4h1.2l.5 .2a.64 .64 0 0 1 0 1.1l-.5 .2 .5 .1a.79 .79 0 0 1 .3 .9 .79 .79 0 0 1-.8 .5h-1.2zM334.3 88.9h1.2M335.9 98.1h.9a1.61 1.61 0 0 1 .8 2.6l-.8 .4h-.9zM340.1 87.4h1.3a.79 .79 0 0 1 .7 .9l-.3 .4-.4 .2a.79 .79 0 0 1 .7 .5 .79 .79 0 0 1-.3 .9l-1.7 .1zM340.1 88.9h1.3"/>
<path d="M343 87.4l1.1 1.5M344.1 88.9v1.5M345.3 87.4l-1.2 1.5M350.5 87.4v2.3l-.1 .4a.68 .68 0 0 1-1.2 0l-.1-.7M351.7 87.8l.6-.4a1.46 1.46 0 0 1 1.4 .7 1.46 1.46 0 0 1-.1 1.6 1.11 1.11 0 0 1-1.3 .7 1.11 1.11 0 0 1-.8-1.1v-.7zM356.7 87.4v3l-2-3v3M357.6 90.4l1.1-3 1.2 3M358 89.4h1.5M360.8 88.9h2M360.8 87.4v3M361.1 99.5h1.1M362.8 87.4v3"/>
<path d="M362.9 98.1h-1.8v3M363.9 99.5h1.1M365.7 98.1h-1.8v3h1.8M366.6 99.5h1.3M366.6 98.1h1.3a.79 .79 0 0 1 .7 .8l-.3 .5-.4 .1a.78 .78 0 0 1 .8 .8 .78 .78 0 0 1-.8 .8h-1.3zM366.6 87.4v3h1.7M369.2 90.4l1.2-3 1.1 3M369.7 89.4h1.4M372.6 98.8l.3-.6 .8-.1a.74 .74 0 0 1 .4 1.1l-1.7 1.9h2M374.4 87.4v3l-2-3v3M377.2 98.6a.95 .95 0 0 0-.8-.5 .95 .95 0 0 0-.9 .5l-.1 .8 .1 1.1M377.2 98.6a2.57 2.57 0 0 1-.3 2.3 .94 .94 0 0 1-1.4-.4"/>
<path d="M377.2 98.6l-1.7 1.9M377.5 88.1a1.05 1.05 0 0 0-1.6-.5 1.75 1.75 0 0 0 .3 2.8 1.02 1.02 0 0 0 1.3-.7v-.4h-.7M378.4 98.8l.3-.6 .9-.1a.74 .74 0 0 1 .4 1.1l-1.7 1.9h2M378.4 88.9h1.2M380.3 87.4h-1.9v3h1.9M382.9 98.1h-1.4l-.2 1.3a1.07 1.07 0 0 1 1.6-.1 1.07 1.07 0 0 1 0 1.5 1.07 1.07 0 0 1-1.6 0l-.1-.3M322.7 110.3h1.3l.4-.1a.77 .77 0 0 0 .3-.9 .77 .77 0 0 0-.7-.5h-1.3v2.9M325.6 111.7l1.2-2.9 1.1 2.9M326.1 110.7h1.4M331 109.4a1.1 1.1 0 0 0-1.3-.6 1.1 1.1 0 0 0-.9 1.1 1.29 1.29 0 0 0 .3 1.4 1.29 1.29 0 0 0 1.4 .3l.5-.6v-.4h-.8M331.9 110.2h1.1M333.8 108.8h-1.9v2.9h1.9"/>
<path d="M337.9 108.9a.59 .59 0 0 0-.2 .6 .59 .59 0 0 0 .5 .4 1.19 1.19 0 0 1 1.4 1.3l-.2 .3a1.23 1.23 0 0 1-1.8-.3 .93 .93 0 0 1 .8-1.2l.6-.1a.63 .63 0 0 0 .3-1l-.5-.1zM342.5 108.8l-2 2.9M343.7 108.9a.6 .6 0 0 0 .3 1 1.2 1.2 0 0 1 1.4 1.3l-.1 .3a1.23 1.23 0 0 1-1.9-.3 .93 .93 0 0 1 .9-1.2l.5-.1a.6 .6 0 0 0 .3-1l-.4-.1zM357.4 108.9a1.38 1.38 0 0 1 1.6 .5 1.38 1.38 0 0 1-.1 1.6 1.1 1.1 0 0 1-1.2 .7 1.1 1.1 0 0 1-.9-1.1 1.72 1.72 0 0 1 .6-1.7zM358.1 111.2l.8 .8M360 108.8v2.1a1.03 1.03 0 0 0 1 .8 1.03 1.03 0 0 0 1-.8v-2.1M362.9 111.7l1.2-2.9 1.1 2.9M363.3 110.7h1.5M366.1 108.8h1.1a1.59 1.59 0 0 1 1 1.4 1.59 1.59 0 0 1-1 1.5h-1.1zM372 108.8l1.7 .1a.68 .68 0 0 1 0 1.1l-.4 .2a.78 .78 0 0 1 .7 .7 .78 .78 0 0 1-.7 .8h-1.3zM372 110.2h1.3M374.9 108.8v2.1a1.01 1.01 0 0 0 1 .8 1.01 1.01 0 0 0 1-.8v-2.1"/>
<path d="M377.8 110.2h1.1M379.6 108.8h-1.8v2.9M380.6 110.2h1.1M382.4 108.8h-1.8v2.9M383.4 110.2h1.1M385.2 108.8h-1.8v2.9h1.8M386.1 110.2l1.8-.2a.68 .68 0 0 0 0-1.1l-1.8-.1v2.9M387.1 110.2l1.1 1.5"/>
</g>
<path d="M313.9 26.7h78.9v89.5h-78.9zM313.9 37.4h78.9M313.9 48h78.9M313.9 62.9h78.9M313.9 73.6h78.9M313.9 84.3h78.9M313.9 95h78.9M352.3 95v21.2M313.9 105.6h78.9" fill="none" stroke="#000" stroke-width=".3"/>
<g font-size="5.9">
<text x="335.3" y="33.8">LZX INDUSTRIES</text>
<text x="348.9" y="44.4">PRM</text>
<text x="321.9" y="55.1">PROGRAMMABLE RECTIFER</text>
<text x="337.7" y="60.5">&amp; MULTIPLIER</text>
<text x="325.3" y="70">4HP EURORACK MODULE</text>
<text x="323.8" y="80.7">DESIGN BY LARS LARSEN</text>
<text x="328" y="91.3">PCB BY JONAH LANGE</text>
<text x="326.7" y="102">REVD</text>
<text x="360.8" y="102">FEB 2025</text>
<text x="322.5" y="112.6">PAGE 8/8</text>
<text x="356.6" y="112.6">QUAD BUFFER</text>
</g>
<g font-size="2.5">
<text x="182.1" y="75.6">U22</text>
<text x="177.3" y="86.4">TLV3544IPWR</text>
<text x="109.7" y="94.3" transform="rotate(-90 109.7 94.3)">C51</text>
<text x="115.2" y="94.8" transform="rotate(-90 115.2 94.8)">10uF</text>
<text x="118.2" y="94.6" transform="rotate(-90 118.2 94.6)">C50</text>
<text x="123.7" y="95.4" transform="rotate(-90 123.7 95.4)">100nF</text>
<text x="141.6" y="92.5" transform="rotate(-90 141.6 92.5)">C53</text>
<text x="147.1" y="92.7" transform="rotate(-90 147.1 92.7)">10uF</text>
<text x="150.2" y="92.5" transform="rotate(-90 150.2 92.5)">C52</text>
<text x="155.7" y="93.3" transform="rotate(-90 155.7 93.3)">100nF</text>
<text x="182.6" y="107.5">U22.1</text>
<text x="155.7" y="113">1.2K 1/4W</text>
<text x="158.4" y="108.6">R153</text>
<text x="182.9" y="112.7">1</text>
<text x="148.7" y="119.3" transform="rotate(-90 148.7 119.3)">1M</text>
<text x="178.4" y="118.4">TLV3544IPWR</text>
<text x="144.3" y="120.5" transform="rotate(-90 144.3 120.5)">R152</text>
<text x="182.3" y="137.4">U22.4</text>
<text x="155.7" y="142.9">1.2K 1/4W</text>
<text x="158.4" y="138.4">R155</text>
<text x="182.9" y="142.5">4</text>
<text x="148.7" y="149.2" transform="rotate(-90 148.7 149.2)">1M</text>
<text x="178.4" y="148.2">TLV3544IPWR</text>
<text x="144.3" y="150.4" transform="rotate(-90 144.3 150.4)">R154</text>
<text x="182.3" y="167.2">U22.3</text>
<text x="155.7" y="172.7">1.2K 1/4W</text>
<text x="158.4" y="168.3">R157</text>
<text x="182.9" y="172.4">3</text>
<text x="148.7" y="179" transform="rotate(-90 148.7 179)">1M</text>
<text x="178.4" y="178">TLV3544IPWR</text>
<text x="144.3" y="180.2" transform="rotate(-90 144.3 180.2)">R156</text>
<text x="158.7" y="196">R20</text>
<text x="182.3" y="194.9">U22.2</text>
<text x="155.7" y="200.4">1.2K 1/4W</text>
<text x="182.9" y="200.1">2</text>
<text x="144.3" y="207.3" transform="rotate(-90 144.3 207.3)">R18</text>
<text x="148.7" y="206.7" transform="rotate(-90 148.7 206.7)">1M</text>
<text x="178.4" y="205.8">TLV3544IPWR</text>
</g>
<g font-size="2.1">
<text x="61.1" y="78.7">+2.75V</text>
<text x="61.5" y="82.9">-2.75V</text>
<text x="181.6" y="82.9">VCC-</text>
<text x="181.6" y="78.7">VCC+</text>
<text x="65.1" y="110.7">IN1</text>
<text x="269.1" y="112.8">OUT1</text>
<text x="64.7" y="140.5">IN2</text>
<text x="269.1" y="142.6">OUT2</text>
<text x="64.5" y="170.3">IN3</text>
<text x="269" y="172.5">OUT3</text>
<text x="64.5" y="198">IN4</text>
<text x="269" y="200.2">OUT4</text>
</g>
<g font-size="1.7">
<text x="111.6" y="77.5">INARGB_VS+</text>
<text x="179.4" y="77.8">4</text>
<text x="111.7" y="81.7">INARGB_VS-</text>
<text x="179.4" y="82">11</text>
<text x="151.8" y="89.1" transform="rotate(-90 151.8 89.1)">1</text>
<text x="119.9" y="95.1" transform="rotate(-90 119.9 95.1)">2</text>
<text x="119.9" y="91.2" transform="rotate(-90 119.9 91.2)">1</text>
<text x="151.8" y="93" transform="rotate(-90 151.8 93)">2</text>
<text x="112.1" y="100.6" transform="rotate(-90 112.1 100.6)">GND</text>
<text x="120.6" y="100.6" transform="rotate(-90 120.6 100.6)">GND</text>
<text x="144.1" y="98.5" transform="rotate(-90 144.1 98.5)">GND</text>
<text x="152.6" y="98.5" transform="rotate(-90 152.6 98.5)">GND</text>
<text x="156.4" y="109.7">1</text>
<text x="164.2" y="109.7">2</text>
<text x="179.5" y="114">2</text>
<text x="179.5" y="109.7">3</text>
<text x="189.8" y="111.9">1</text>
<text x="145.4" y="114.6" transform="rotate(-90 145.4 114.6)">2</text>
<text x="145.4" y="122.5" transform="rotate(-90 145.4 122.5)">1</text>
<text x="146.2" y="128.3" transform="rotate(-90 146.2 128.3)">GND</text>
<text x="156.4" y="139.6">1</text>
<text x="164.2" y="139.6">2</text>
<text x="179" y="139.6">12</text>
<text x="179" y="143.8">13</text>
<text x="189.8" y="141.7">14</text>
<text x="145.4" y="144.5" transform="rotate(-90 145.4 144.5)">2</text>
<text x="145.4" y="152.3" transform="rotate(-90 145.4 152.3)">1</text>
<text x="146.2" y="158.2" transform="rotate(-90 146.2 158.2)">GND</text>
<text x="156.4" y="169.4">1</text>
<text x="164.2" y="169.4">2</text>
<text x="179" y="169.4">10</text>
<text x="179.5" y="173.7">9</text>
<text x="189.8" y="171.5">8</text>
<text x="145.4" y="174.3" transform="rotate(-90 145.4 174.3)">2</text>
<text x="145.4" y="182.2" transform="rotate(-90 145.4 182.2)">1</text>
<text x="146.2" y="188" transform="rotate(-90 146.2 188)">GND</text>
<text x="156.4" y="197.1">1</text>
<text x="164.2" y="197.1">2</text>
<text x="179.5" y="197.1">5</text>
<text x="145.4" y="202" transform="rotate(-90 145.4 202)">2</text>
<text x="179.5" y="201.4">6</text>
<text x="189.8" y="199.3">7</text>
<text x="145.4" y="209.9" transform="rotate(-90 145.4 209.9)">1</text>
<text x="146.2" y="215.7" transform="rotate(-90 146.2 215.7)">GND</text>
</g>
</svg>
